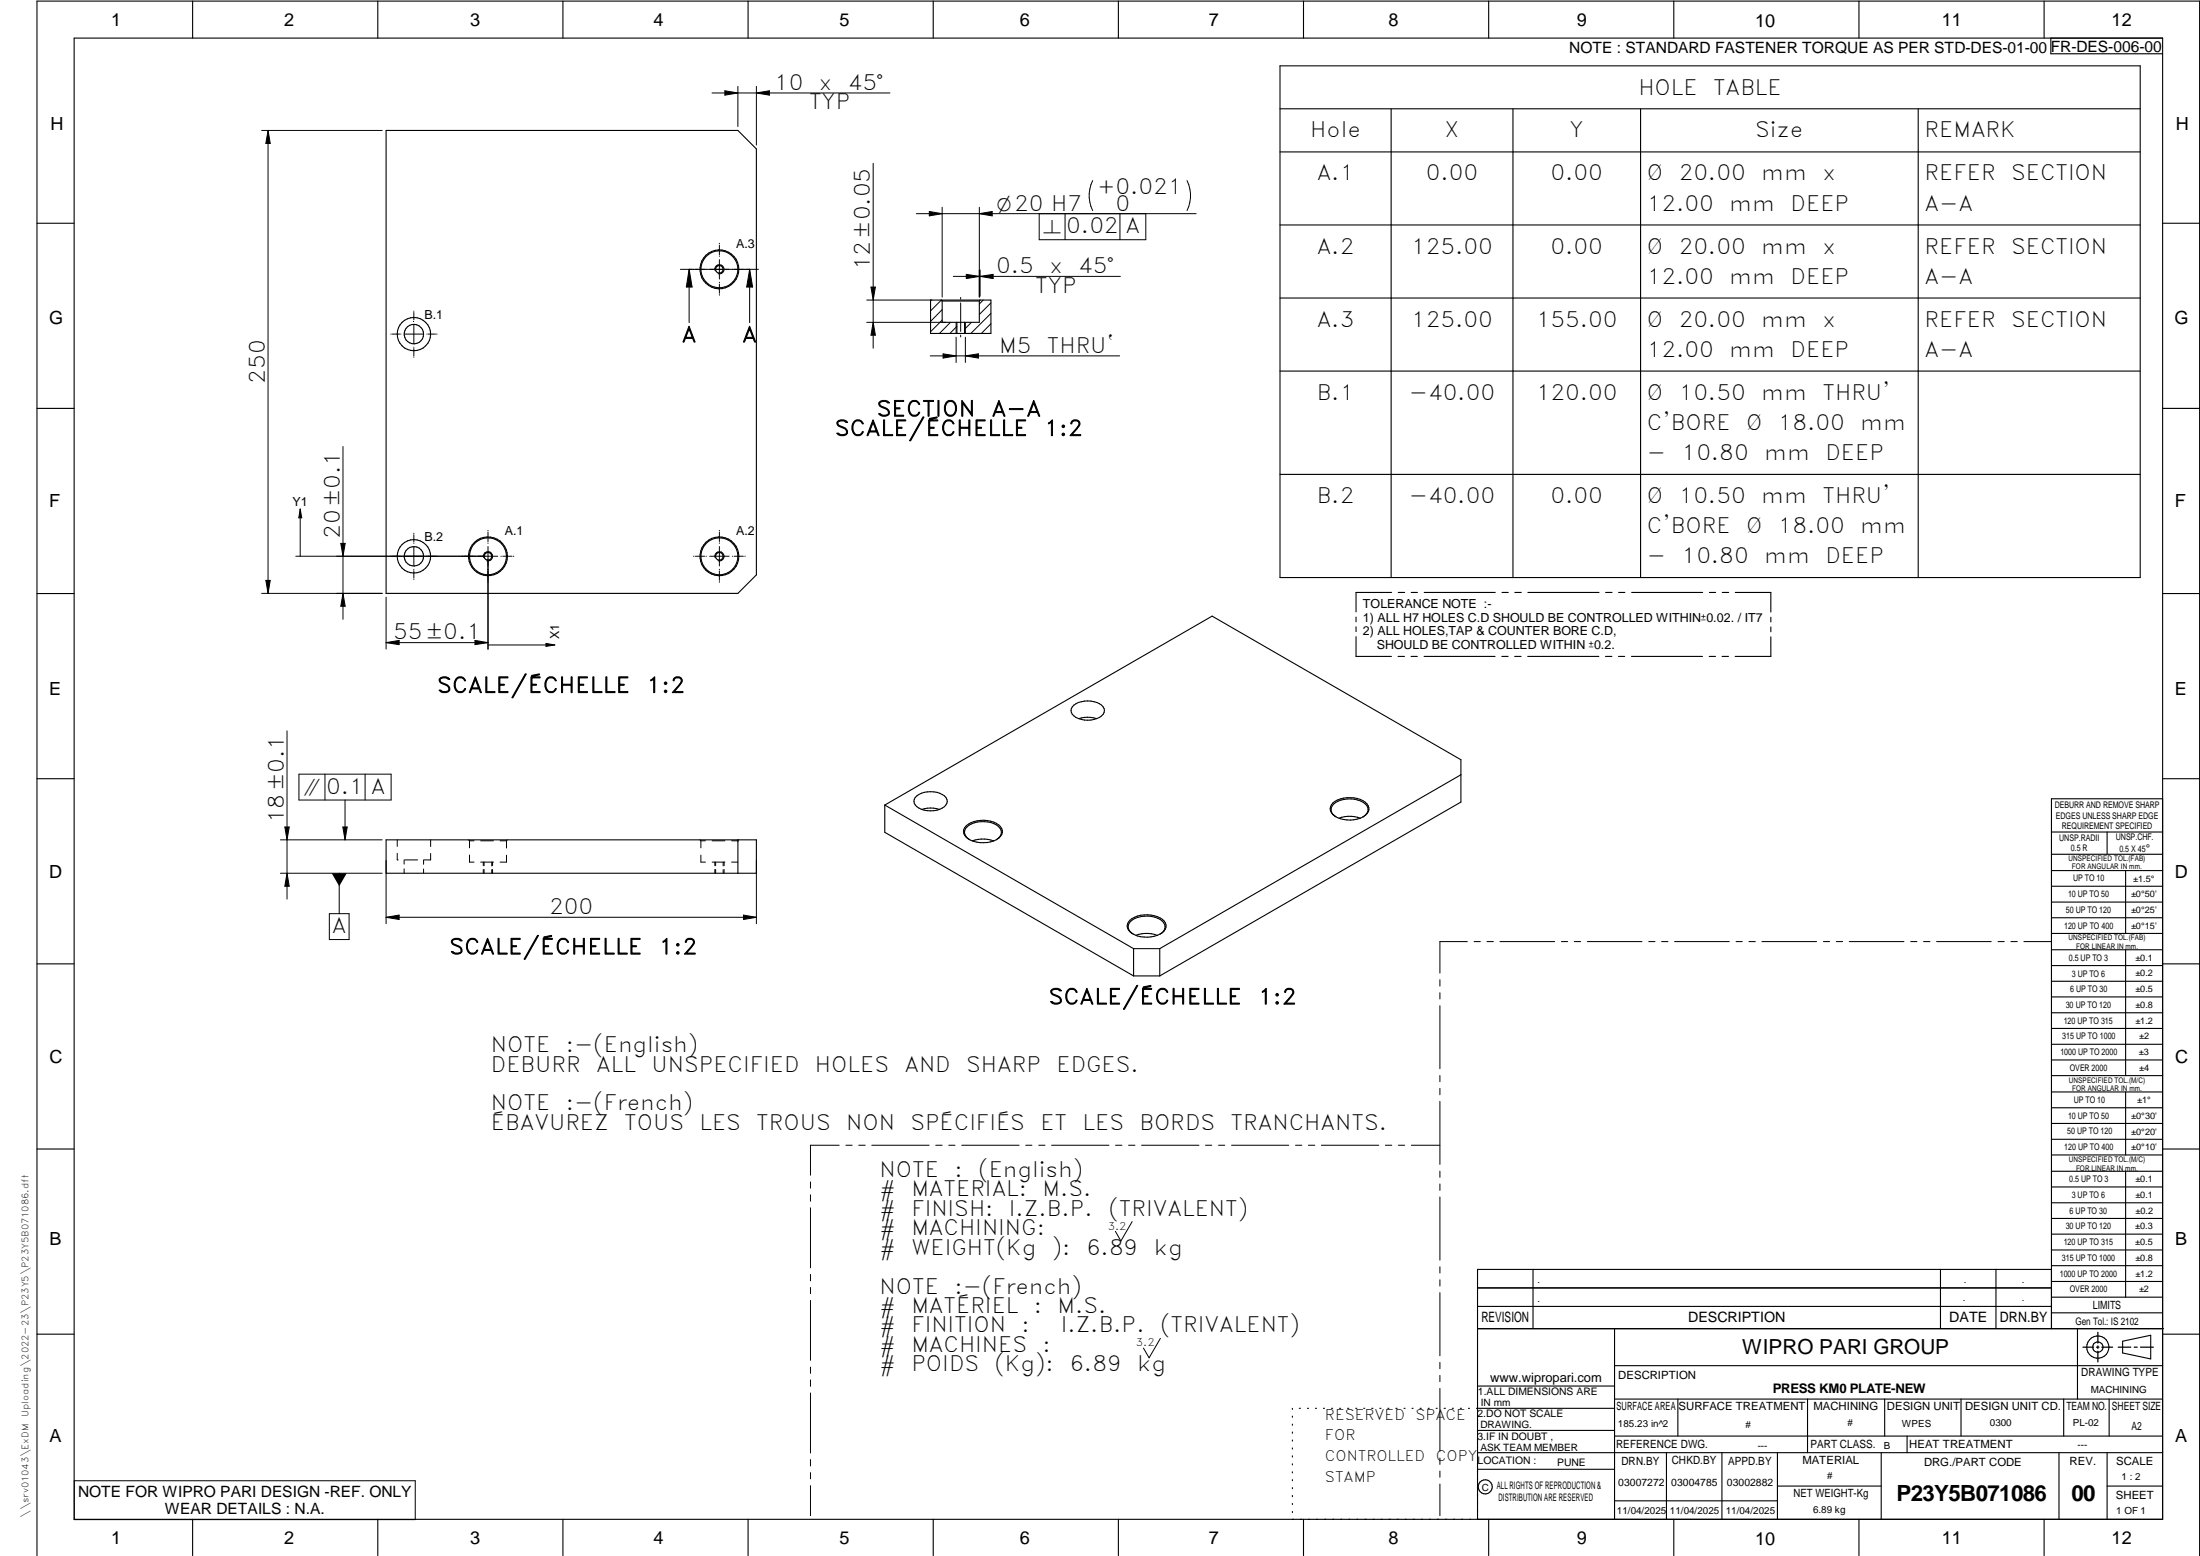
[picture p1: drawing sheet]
<svg xmlns="http://www.w3.org/2000/svg" width="594mm" height="420mm" viewBox="0 0 594 420" stroke-linecap="round" stroke-linejoin="round" font-family="sans-serif">
<g fill="none" stroke="#000" stroke-width=".3">
<path d="M20 10.3h564v400h-564zM52 .3v10M102 .3v10M152 .3v10M202 .3v10M252 .3v10M302 .3v10M345.6 17.8h232.3v138.2h-232.3zM352 .3v10M402 .3v10M452 .3v10M502 .3v10"/>
<path d="M552 .3v10M553.8 10.3v4.2h30.2M104.3 35.2h95l5 5v115l-5 5h-95zM345.6 29.4h232.3M375.7 29.4v126.6M408.6 29.4v126.6M443 29.4v126.6M518 29.4v126.6M345.6 41h232.3M10 60.3h10M345.6 60.7h232.3M584 60.3h10"/>
<path d="M251.3 81h16.3v9h-16.3zM254.2 81l.2 .3M254.4 81.3h10M258.4 87v3M260.5 87v3M264.4 81.3v5.7h-10v-5.7M264.7 81l-.3 .3M345.6 80.5h232.3M10 110.3h10M345.6 100.2h232.3M584 110.3h10M345.6 128.1h232.3"/>
<path d="M375.8 160h-9.6v5.2M377.6 160h1.7M381.1 160h1.7M384.6 160h19.2M405.6 160h1.7M409.1 160h1.7M412.6 160h19.2M433.6 160h1.7M437.1 160h1.7M440.6 160h19.2M461.6 160h1.7M465.1 160h1.7"/>
<path d="M468.6 160h9.6v5.3M10 160.3h10M366.2 166.6v1.3M366.2 169.2v1.4M366.2 171.9v5.3h9.5M377.5 177.2h1.8M381 177.2h1.7M384.5 177.2h19.2M405.5 177.2h1.7M409 177.2h1.8M412.5 177.2h19.3M433.5 177.2h1.8"/>
<path d="M437 177.2h1.7M440.6 177.2h19.1M461.6 177.2h1.6M465 177.2h1.8M478.2 172v5.2h-9.7M478.2 166.7v1.2M478.2 169.3v1.3M584 160.3h10M290 190.4a6.4 6.4 0 0 1 7.9 .5 1.91 1.91 0 0 1-1 2.8 6.4 6.4 0 0 1-7.3-.8 1.72 1.72 0 0 1 .4-2.5zM296.1 194.1l-2.4-.4-2.4 .4M10 210.3h10M238.9 217.4l88.4-51 67.2 38.7v11.5l-81.3 46.9"/>
<path d="M238.9 217.4v7.3l67.2 38.8M238.9 217.4l67.2 38.8M247.1 215.3a6.3 6.3 0 0 1 8.3 0 1.89 1.89 0 0 1-.9 2.9 6.3 6.3 0 0 1-7.4-.9 1.63 1.63 0 0 1 0-2zM253.7 218.6l-2.4-.4-2.4 .4M394.5 209.2l-81.3 47M584 215.7h-30v143.1M584 210.3h10M104.3 226.8h100v9h-100zM199.3 226.8v9M260.9 223a7.4 7.4 0 0 1 9.3 .2 2.18 2.18 0 0 1-1.1 3.5 7.9 7.9 0 0 1-8.2-.6 1.99 1.99 0 0 1 0-3.1zM261.8 226.7a2.12 2.12 0 0 1-1.4-1.9 2.12 2.12 0 0 1 1.3-2 7.5 7.5 0 0 1 8 .4 2.04 2.04 0 0 1-.6 3.5M268.3 227.1l-2.4-.5-1.7 .1-1.7 .4"/>
<path d="M360.2 220.2a2.02 2.02 0 0 1 .5-3.5 7.1 7.1 0 0 1 8.4 .9 2.07 2.07 0 0 1-1.1 3M360.5 220.4a8.2 8.2 0 0 0 6.8 .5M367.3 220.9l-2.4-.5-1.8 .1-1.5 .4M368 220.6l-.7 .3M368 220.6a2.3 2.3 0 0 0 1.7-2.2 2.3 2.3 0 0 0-1.7-2.2 7.9 7.9 0 0 0-8.1 .6 2.22 2.22 0 0 0 .9 3.8M554 224.7h30M554 230.7h30M554 235.1h30M554 239.3h30M569 224.7v6M574 235.1v17M305.1 248.5a7.5 7.5 0 0 1 9.3 .2 2.18 2.18 0 0 1-1.1 3.5 7.9 7.9 0 0 1-8.2-.6 1.95 1.95 0 0 1 0-3.1z"/>
<path d="M306 252.2a2.09 2.09 0 0 1-1.4-1.9 2.09 2.09 0 0 1 1.3-2 7.4 7.4 0 0 1 8 .4 2.04 2.04 0 0 1-.6 3.5M306.1 256.2h7.1M306.1 256.2v7.3M312.5 252.6l-1.6-.5h-1.7l-2.5 .5M313.2 256.2v7.3M554 243.6h30M554 247.8h30M554 252.1h30M554 256.5h30M574 256.5v33.9M10 260.3h10M306.1 263.5h7.1"/>
<path d="M554 260.7h30M554 265h30M554 269.2h30M554 273.5h30M554 277.7h30M584 260.3h10M554 282h30M554 286.2h30M554 290.4h30M554 294.9h30M554 299.1h30M574 294.9v17"/>
<path d="M10 310.3h10M554 303.4h30M554 307.6h30M554 311.9h30M554 316.3h30M574 316.3v34M584 310.3h10M554 320.5h30M554 324.8h30M554 329h30M554 333.2h30M554 337.5h30"/>
<path d="M399 358.8h185.2M399 352.8h155M399 347.8h155M414 342.8v16M436 358.8v51.5M524 342.8v16M539 342.8v16M554 341.8h30M554 346h30M554 350.3h30M554 354.5h30M554 342.8h-155v67.5"/>
<path d="M561 358.8v19M10 360.3h10M399 374.3h37M436 377.8h148M453.1 377.8v10M488.1 377.8v14.5M508.9 377.8v10M529.5 377.8v10M557.3 377.8v10M569.5 377.8v10M573.2 362.2l7.6-1.6v6.3l-7.6-1.6zM584 368.8h-148"/>
<path d="M584 360.3h10M349 380.3v.3M349 382.4v.3M349 384.6v.3M349 386.7v.3M349 388.8v.3M349 391v.3M349 393.1v.3M349 395.3v.3M349 397.4v.3M349 399.5v.3M350.9 380.3h.2"/>
<path d="M353.1 380.3h.2M355.2 380.3h.3M357.4 380.3h.3M359.6 380.3h.3M361.7 380.3h.3M363.9 380.3h.3M366.1 380.3h.3M368.3 380.3h.2M370.4 380.3h.3M372.6 380.3h.3M374.8 380.3h.3M376.9 380.3h.4"/>
<path d="M379.1 380.3h.3M381.3 380.3h.3M383.4 380.3h.4M385.6 380.3h.3M387.8 380.3h.3M390 380.3h.3M392.2 380.3h.3M394.3 380.3h.3M396.5 380.3h.3M398.7 380.3h37.3M399 396.7h37M399 392.3h185"/>
<path d="M399 386.2h37M436 387.8h148M450 392.3v18M465 392.3v18M480 392.3v18M508 392.3v18M515 387.8v4.5M556 392.3v18M569 392.3v18M52 410.3v9.7M102 410.3v9.7M152 410.3v9.7"/>
<path d="M202 410.3v9.7M252 410.3v9.7M302 410.3v9.7M349 401.7v.3M349 403.8v.4M349 406v.3M349 408.1v.3M352 410.3v9.7M402 410.3v9.7M436 405.3h44M452 410.3v9.7M480 401.3h28"/>
<path d="M502 410.3v9.7M552 410.3v9.7M569 401.3h15M10 420v-419.7h584v419.7"/>
<circle cx="194.3" cy="72.7" r="1.03"/>
<circle cx="194.3" cy="72.7" r="5.3"/>
<circle cx="194.3" cy="72.7" r="5"/>
<circle cx="111.8" cy="90.2" r="2.61"/>
<circle cx="111.8" cy="90.2" r="4.5"/>
<circle cx="111.8" cy="150.2" r="2.62"/>
<circle cx="111.8" cy="150.2" r="4.5"/>
<circle cx="131.8" cy="150.2" r="1.03"/>
<circle cx="131.8" cy="150.2" r="5"/>
<circle cx="131.8" cy="150.2" r="5.3"/>
<circle cx="194.2" cy="150.2" r="1.03"/>
<circle cx="194.3" cy="150.2" r="5"/>
<circle cx="194.3" cy="150.2" r="5.2"/>
<circle cx="566.5" cy="363.7" r="1.39"/>
<circle cx="566.5" cy="363.8" r="3"/>
<circle cx="401.1" cy="401.5" r="1.9"/>
</g>
<g fill="none" stroke="#000" stroke-width=".27">
<path d="M70.6 35.2h32.6M72.4 35.2v125M72.4 35.2l.6 3.5h-1.2zM192.3 25.1h48M195.7 24.5l3.6 .6-3.6 .6zM199.3 23.3v10.9M204.3 23.3v15.9M204.3 25.1l3.5-.6v1.2zM235.8 44.1v49.9M247.4 57.7h75.6M250.9 57.1l3.5 .6-3.5 .6zM254.4 56v24.2"/>
<path d="M264.4 57.7l3.5-.6v1.2zM264.4 56v24.2M280.6 57.7v7h28.8v-7M287.6 57.7v7M295.1 48.8a9.1 9.1 0 0 0 0 8.1M302.4 57.7v7M320.5 48.8a9.1 9.1 0 0 1 0 8.1M183.7 72.7h21.1M186.1 72.7v14.4M186.1 72.7l.8 4.8h-1.6zM193.1 73a1.24 1.24 0 0 1 1.1-1.5 1.24 1.24 0 0 1 1.3 1.4 1.24 1.24 0 0 1-1.6 1M194.3 65.7v.2"/>
<path d="M194.3 66.3v2.4M194.3 69.1v.1M194.3 70.1v5.3M194.3 76.2v.1M194.3 76.7v2.5M194.3 79.5v.2M202.4 72.7l.8 4.8h-1.6zM202.4 72.7v14.4M235.2 77.5h1.2l-.6 3.5zM257.4 74.6h45.1M260.9 74.1l3.5 .5-3.5 .6zM264.7 72.9v7.1"/>
<path d="M264.7 74.6l3.5-.5v1.1zM105.5 90.2h.2M106 90.2h1.9M108.2 90.2h.1M109.1 90.2h5.3M111.8 87.6v5.2M111.8 84v.1M111.8 84.4v2M111.8 93.7v.1M111.8 94.1v2M111.8 96.4v.1M115.3 90.2h.1"/>
<path d="M115.6 90.2h2M117.9 90.2h.1M234.1 87h21.2M234.1 81h17.6M235.8 87l.6 3.5h-1.2zM251.2 96.1h51.1M251.4 81l-.1 .1M254.2 81l-2.9 2.9M254.4 86.4l-3.1 3.2M254.4 83.6l-3.1 3.2M254.7 95.5l3.5 .6-3.5 .6zM256.7 87l-3 3"/>
<path d="M258.2 87v3M258.2 91.1v6.8M258.4 88.1l-1.9 1.9M259.4 80.3v.5M259.4 81.8v7.7M259.4 90.5v.5M260.7 87v3M260.7 91.1v6.8M260.7 96.1l3.5-.6v1.2zM262.3 87l-1.8 1.9M265.5 81l-1.1 1.1M267.6 87.4l-2.6 2.6"/>
<path d="M267.6 81.8l-3.2 3.1M267.6 84.6l-5.4 5.4M81.1 137.5l.4 2.3h-.8zM81.1 137.5v12.7M92.6 120.6v46.6M71.8 156.7h1.2l-.6 3.5zM79.9 150.2h54.5M92 146.7h1.2l-.6 3.5zM111.8 144v.1M111.8 144.4v1.9M111.8 146.6v.1M111.8 147.6v5.2"/>
<path d="M111.8 153.7v.1M111.8 154.1v1.9M111.8 156.3v.2M130.5 150.5a1.25 1.25 0 0 1 1.2-1.5 1.25 1.25 0 0 1 1.3 1.3 1.25 1.25 0 0 1-1.6 1.1M131.8 143.2v.2M131.8 143.7v2.5M131.8 146.6v.1M131.8 147.6v27.7M135.2 150.2h.2M135.8 150.2h2.5M138.6 150.2h.2M187.3 150.2h.1"/>
<path d="M187.8 150.2h2.5M190.7 150.2h.1M191.6 150.2h5.3M193.1 150.5a1.24 1.24 0 0 1 1.1-1.5 1.24 1.24 0 0 1 1.3 1.4 1.24 1.24 0 0 1-1.6 1M194.3 143.2v.2M194.3 143.7v2.5M194.3 146.6v.1M194.3 147.6v5.2M194.3 153.7v.1M194.3 154.2v2.5M194.3 157.1v.1M197.8 150.2h.1"/>
<path d="M198.2 150.2h2.5M201.1 150.2h.1M70.6 160.2h32.6M92.6 160.2l.6 3.5h-1.2zM104.3 161.2v14.1M104.3 173.5h27.5M104.3 173.5l3.5-.6v1.2zM128.3 172.9l3.5 .6-3.5 .6zM131.8 174.2h18M147.4 173.7l2.4 .5-2.4 .3zM77.5 197.4v45.4M80.7 209h24.9v7h-24.9z"/>
<path d="M87.8 209v7M93.2 216v10.8M98.6 209v7M75.7 235.8h27.5M75.7 226.8h27.5M76.9 223.3h1.2l-.6 3.5zM77.5 235.8l.6 3.5h-1.2zM91.6 235.8v10.9M92.6 223.3h1.2l-.6 3.5zM104.3 232.4v17M107.3 230.4v1.8h.2M107.3 226.8v1.8"/>
<path d="M109.1 232.2v1.1M109.1 234.6v1.2M109.3 232.2h3.5M114.4 232.2v1.2M114.4 234.7v1.1M116.3 230.5v1.7h-1.8M116.3 226.8v1.8M126.5 226.8l.1 .1M126.7 226.9l.1 .1M126.8 227h1.2M126.8 230.9v1.9h1.2M126.8 227v1.9"/>
<path d="M129.8 232.8h3.5M129.8 227h3.5M130.5 232.8v1M130.5 234.8v1M130.7 232.8v1M130.7 234.8v1M132.8 232.8v1M132.8 234.8v1M133 232.8v1M133 234.8v1M135 227h1.8M136.8 227h.1"/>
<path d="M136.8 230.9v1.9h-1.8M136.8 227v2M137 226.8l-.1 .1M189 226.8l.1 .1M189.2 226.9l.1 .1M189.3 227h1.2M189.3 230.9v1.9h1.2M189.3 227v1.9M192.3 232.8h3.4M192.3 227h3.4M193 232.8v1M193 234.8v1"/>
<path d="M193.2 232.8v1M193.2 234.8v1M195.3 232.8v1M195.3 234.8v1M195.5 232.8v1M195.5 234.8v1M197.6 232.8h1.7M197.6 227h1.7M199.3 227h.1M199.5 226.8l-.1 .1M204.3 232.4v17M88.9 246.7h5.4v7h-5.4z"/>
<path d="M104.3 247.7h100M104.3 247.7l3.5-.6v1.2zM200.8 247.1l3.5 .6-3.5 .6zM396.2 254.3h-7.4v8.5M398.1 254.3h1.6M401.5 254.3h1.8M405 254.3h14.8M421.6 254.3h1.7M425.1 254.3h1.7M428.6 254.3h14.8M445.2 254.3h1.7M448.7 254.3h1.7"/>
<path d="M452.2 254.3h14.8M468.8 254.3h1.7M472.3 254.3h1.7M475.8 254.3h14.8M492.4 254.3h1.7M495.8 254.3h1.8M499.4 254.3h14.7M516 254.3h1.6M519.4 254.3h1.8M522.9 254.3h14.8M539.5 254.3h1.7M543 254.3h1.7"/>
<path d="M546.5 254.3h7.4M388.8 264.5v1.8M388.8 268.1v1.6M388.8 271.6v17M388.8 290.4v1.7M388.8 293.9v1.7M388.8 297.4v17M218.9 319.2v1.6M226.6 309.2h-7.7v8.1M228.4 309.2h1.7M231.9 309.2h1.7M235.4 309.2h15.5"/>
<path d="M252.7 309.2h1.7M256.2 309.2h1.7M259.7 309.2h15.5M277 309.2h1.7M280.5 309.2h1.7M284 309.2h15.5M301.2 309.2h1.8M304.8 309.2h1.7M308.3 309.2h15.5M325.5 309.2h1.7M329.1 309.2h1.6M332.6 309.2h15.4"/>
<path d="M349.8 309.2h1.7M353.3 309.2h1.7M356.8 309.2h15.5M374.1 309.2h1.7M377.6 309.2h1.7M381.1 309.2h7.7M388.8 316.2v1.7M388.8 319.7v1.7M218.9 322.6v1.8M218.9 326.1v16.2M305.7 329.9l-3 5.2-1.5-2.6M388.8 323.2v17.1"/>
<path d="M218.9 344.1v1.8M218.9 347.6v1.7M218.9 351.2v16.1M388.8 342.1v1.6M388.8 345.6v1.7M388.8 349v17.1M218.9 369.1v1.7M218.9 372.6v1.8M218.9 376.1v16.2M313.3 361.4l-3 5.2-1.5-2.6M388.8 367.9v1.7M388.8 371.4v1.7"/>
<path d="M388.8 374.9v17M20.1 399.8h92v10.5h-92zM218.9 394.1v1.8M218.9 397.6v1.7M388.8 393.7v1.7M388.8 397.2v1.7M218.9 401.2v8.1M388.8 400.7v8.6"/>
</g>
<path d="M566.5 359.7v3M562.5 363.8h2.9M566.1 363.8h.7M566.5 363.4v.7M566.5 364.9v2.8M567.6 363.8h2.9M572 363.8h3.4M576.3 363.8h.8M578 363.8h3.5" fill="none" stroke="#000" stroke-width=".34"/>
<g fill="#000">
<path d="M72.4 35.2l.6 3.5h-1.2zM195.7 24.5l3.6 .6-3.6 .6zM204.3 25.1l3.5-.6v1.2zM250.9 57.1l3.5 .6-3.5 .6zM264.4 57.7l3.5-.6v1.2zM186.1 72.7l.8 4.8h-1.6zM202.4 72.7l.8 4.8h-1.6zM235.2 77.5h1.2l-.6 3.5zM260.9 74.1l3.5 .5-3.5 .6zM264.7 74.6l3.5-.5v1.1zM235.8 87l.6 3.5h-1.2zM254.7 95.5l3.5 .6-3.5 .6z"/>
<path d="M260.7 96.1l3.5-.6v1.2zM81.1 137.5l.4 2.3h-.8zM71.8 156.7h1.2l-.6 3.5zM92 146.7h1.2l-.6 3.5zM92.6 160.2l.6 3.5h-1.2zM104.3 173.5l3.5-.6v1.2zM128.3 172.9l3.5 .6-3.5 .6zM147.4 173.7l2.4 .5-2.4 .3zM77.5 235.8l.6 3.5h-1.2zM76.9 223.3h1.2l-.6 3.5zM92.6 223.3h1.2l-.6 3.5zM89.6 235.8h4l-2 3.5z"/>
<path d="M104.3 247.7l3.5-.6v1.2zM200.8 247.1l3.5 .6-3.5 .6z"/>
</g>
<g font-size="6">
<text x="512.1" y="405.2">P23Y5B071086</text>
<text x="559.4" y="405.2">00</text>
</g>
<g font-size="5.7">
<text x="209.1" y="24.2">10</text>
<text x="218.5" y="29.5">TYP</text>
<text x="221.1" y="24.2">x</text>
<text x="228.9" y="24.2">45°</text>
<text x="442.4" y="25.5">HOLE</text>
<text x="462.6" y="25.5">TABLE</text>
<text x="353.8" y="37.1">Hole</text>
<text x="390.1" y="37.1">X</text>
<text x="423.8" y="37.1">Y</text>
<text x="474" y="37.1">Size</text>
<text x="519.7" y="37.1">REMARK</text>
<text x="296.3" y="52.3">+0.021</text>
<text x="355.6" y="48.7">A.1</text>
<text x="385" y="48.7">0.00</text>
<text x="418.7" y="48.7">0.00</text>
<text x="444.7" y="48.7">Ø</text>
<text x="453.3" y="48.7">20.00</text>
<text x="475.6" y="48.7">mm</text>
<text x="492.1" y="48.7">x</text>
<text x="519.7" y="48.7">REFER</text>
<text x="543.1" y="48.7">SECTION</text>
<text x="301.2" y="56.9">0</text>
<text x="444.7" y="56.9">12.00</text>
<text x="467" y="56.9">mm</text>
<text x="483.5" y="56.9">DEEP</text>
<text x="519.7" y="56.9">A-A</text>
<text x="287.9" y="62.9">0.02 A</text>
<text x="355.6" y="68.5">A.2</text>
<text x="381.1" y="68.5">125.00</text>
<text x="418.7" y="68.5">0.00</text>
<text x="444.7" y="68.5">Ø</text>
<text x="453.3" y="68.5">20.00</text>
<text x="475.6" y="68.5">mm</text>
<text x="492.2" y="68.5">x</text>
<text x="519.7" y="68.5">REFER</text>
<text x="543.1" y="68.5">SECTION</text>
<text x="234.9" y="73" transform="rotate(-90 234.9 73)">12±0.05</text>
<text x="269" y="73.8">0.5</text>
<text x="283.4" y="73.8">x</text>
<text x="291.2" y="73.8">45°</text>
<text x="444.7" y="76.6">12.00</text>
<text x="467" y="76.6">mm</text>
<text x="483.5" y="76.6">DEEP</text>
<text x="519.7" y="76.6">A-A</text>
<text x="279.6" y="79">TYP</text>
<text x="355.6" y="88.2">A.3</text>
<text x="381.1" y="88.2">125.00</text>
<text x="414.8" y="88.2">155.00</text>
<text x="444.7" y="88.2">Ø</text>
<text x="453.3" y="88.2">20.00</text>
<text x="475.6" y="88.2">mm</text>
<text x="492.2" y="88.2">x</text>
<text x="519.7" y="88.2">REFER</text>
<text x="543.1" y="88.2">SECTION</text>
<text x="184.1" y="92.4">A</text>
<text x="200.4" y="92.4">A</text>
<text x="269.8" y="95.2">M5</text>
<text x="282.7" y="95.2">THRU`</text>
<text x="444.7" y="96.4">12.00</text>
<text x="467" y="96.4">mm</text>
<text x="483.5" y="96.4">DEEP</text>
<text x="519.7" y="96.4">A-A</text>
<text x="71.5" y="103.6" transform="rotate(-90 71.5 103.6)">250</text>
<text x="355.6" y="107.9">B.1</text>
<text x="380.4" y="107.9">-40.00</text>
<text x="414.8" y="107.9">120.00</text>
<text x="444.7" y="107.9">Ø</text>
<text x="453.3" y="107.9">10.50</text>
<text x="475.6" y="107.9">mm</text>
<text x="492.1" y="107.9">THRU'</text>
<text x="236.7" y="112.4">SECTION</text>
<text x="267.7" y="112.4">A-A</text>
<text x="225.4" y="117.6">SCALE/ÉCHELLE</text>
<text x="282" y="117.6">1:2</text>
<text x="444.7" y="116.1">C'BORE</text>
<text x="471.5" y="116.1">Ø</text>
<text x="480.1" y="116.1">18.00</text>
<text x="502.3" y="116.1">mm</text>
<text x="444.7" y="124.2">-</text>
<text x="454.1" y="124.2">10.80</text>
<text x="476.4" y="124.2">mm</text>
<text x="493" y="124.2">DEEP</text>
<text x="355.6" y="135.8">B.2</text>
<text x="380.4" y="135.8">-40.00</text>
<text x="418.7" y="135.8">0.00</text>
<text x="444.7" y="135.8">Ø</text>
<text x="453.3" y="135.8">10.50</text>
<text x="475.6" y="135.8">mm</text>
<text x="492.1" y="135.8">THRU'</text>
<text x="444.7" y="143.9">C'BORE</text>
<text x="471.5" y="143.9">Ø</text>
<text x="480.1" y="143.9">18.00</text>
<text x="502.3" y="143.9">mm</text>
<text x="91.7" y="145.5" transform="rotate(-90 91.7 145.5)">20±0.1</text>
<text x="444.7" y="152.1">-</text>
<text x="454.1" y="152.1">10.80</text>
<text x="476.4" y="152.1">mm</text>
<text x="493" y="152.1">DEEP</text>
<text x="106.2" y="172.6">55±0.1</text>
<text x="118" y="187">SCALE/ÉCHELLE</text>
<text x="174.6" y="187">1:2</text>
<text x="88.1" y="214.3">0.1 A</text>
<text x="76.6" y="222.3" transform="rotate(-90 76.6 222.3)">18±0.1</text>
<text x="89.6" y="252">A</text>
<text x="148.3" y="246.8">200</text>
<text x="121.3" y="257.6">SCALE/ÉCHELLE</text>
<text x="177.9" y="257.6">1:2</text>
<text x="283.2" y="271.1">SCALE/ÉCHELLE</text>
<text x="339.7" y="271.1">1:2</text>
<text x="132.6" y="284.1">NOTE</text>
<text x="152.8" y="284.1">:-(English)</text>
<text x="132.6" y="289.3">DEBURR</text>
<text x="161" y="289.3">ALL</text>
<text x="175.9" y="289.3">UNSPECIFIED</text>
<text x="220.1" y="289.3">HOLES</text>
<text x="244.2" y="289.3">AND</text>
<text x="260.9" y="289.3">SHARP</text>
<text x="285.3" y="289.3">EDGES.</text>
<text x="132.6" y="299.8">NOTE</text>
<text x="152.8" y="299.8">:-(French)</text>
<text x="132.6" y="305.1">ÉBAVUREZ</text>
<text x="168.6" y="305.1">TOUS</text>
<text x="188.9" y="305.1">LES</text>
<text x="204.2" y="305.1">TROUS</text>
<text x="228.5" y="305.1">NON</text>
<text x="245.9" y="305.1">SPÉCIFIÉS</text>
<text x="280.9" y="305.1">ET</text>
<text x="292.3" y="305.1">LES</text>
<text x="307.7" y="305.1">BORDS</text>
<text x="332.3" y="305.1">TRANCHANTS.</text>
<text x="237.5" y="317.8">NOTE</text>
<text x="257.7" y="317.8">:</text>
<text x="264.1" y="317.8">(English)</text>
<text x="237.5" y="323">#</text>
<text x="246.1" y="323">MATERIAL:</text>
<text x="281.5" y="323">M.S.</text>
<text x="237.5" y="328.3">#</text>
<text x="246.1" y="328.3">FINISH:</text>
<text x="272.4" y="328.3">I.Z.B.P.</text>
<text x="299.3" y="328.3">(TRIVALENT)</text>
<text x="237.5" y="333.5">#</text>
<text x="246.1" y="333.5">MACHINING:</text>
<text x="237.5" y="338.8">#</text>
<text x="246.1" y="338.8">WEIGHT(Kg</text>
<text x="284" y="338.8">):</text>
<text x="293.3" y="338.8">6.89</text>
<text x="311.6" y="338.8">kg</text>
<text x="237.5" y="349.3">NOTE</text>
<text x="257.7" y="349.3">:-(French)</text>
<text x="237.5" y="354.5">#</text>
<text x="237.5" y="359.8">#</text>
<text x="246.1" y="359.8">FINITION</text>
<text x="246.1" y="354.5">MATÉRIEL</text>
<text x="275.8" y="359.8">:</text>
<text x="279.2" y="354.5">:</text>
<text x="285.6" y="354.5">M.S.</text>
<text x="286.4" y="359.8">I.Z.B.P.</text>
<text x="313.3" y="359.8">(TRIVALENT)</text>
<text x="237.5" y="365">#</text>
<text x="246.1" y="365">MACHINES</text>
<text x="281.5" y="365">:</text>
<text x="237.5" y="370.3">#</text>
<text x="246.1" y="370.3">POIDS</text>
<text x="268.5" y="370.3">(Kg):</text>
<text x="288.8" y="370.3">6.89</text>
<text x="307.1" y="370.3">kg</text>
</g>
<text font-size="5.6" x="470.5" y="365.5">WIPRO PARI GROUP</text>
<g font-size="5.4">
<text x="269.2" y="56.9">O20 H7</text>
<text x="281.7" y="62.9">n</text>
<text x="82" y="214.3">i</text>
</g>
<g font-size="4.9">
<text x="30" y="6.9">1</text>
<text x="76.7" y="6.9">2</text>
<text x="127" y="6.9">3</text>
<text x="176.5" y="6.9">4</text>
<text x="226.7" y="6.9">5</text>
<text x="275.4" y="6.9">6</text>
<text x="326.4" y="6.9">7</text>
<text x="375" y="6.9">8</text>
<text x="425.8" y="6.9">9</text>
<text x="473.9" y="7.3">10</text>
<text x="524.3" y="6.9">11</text>
<text x="570.2" y="6.9">12</text>
<text x="13.6" y="35.1">H</text>
<text x="587.6" y="35.1">H</text>
<text x="13.2" y="87.5">G</text>
<text x="587.2" y="87.5">G</text>
<text x="13.2" y="137">F</text>
<text x="587.2" y="137">F</text>
<text x="13.2" y="187.6">E</text>
<text x="587.2" y="187.6">E</text>
<text x="13.2" y="237">D</text>
<text x="587.2" y="237">D</text>
<text x="13.4" y="287.1">C</text>
<text x="587.4" y="287.1">C</text>
<text x="13.4" y="336.2">B</text>
<text x="587.4" y="336.2">B</text>
<text x="13.4" y="389.3">A</text>
<text x="587.4" y="389.3">A</text>
<text x="30" y="416.9">1</text>
<text x="76.7" y="416.9">2</text>
<text x="127" y="416.9">3</text>
<text x="176.5" y="416.9">4</text>
<text x="226.7" y="416.9">5</text>
<text x="275.4" y="416.9">6</text>
<text x="326.4" y="416.9">7</text>
<text x="375" y="416.9">8</text>
<text x="425.8" y="416.9">9</text>
<text x="473.9" y="417.3">10</text>
<text x="524.3" y="416.9">11</text>
<text x="570.2" y="416.9">12</text>
</g>
<g font-size="4.2">
<text x="423.7" y="14.3">NOTE : STANDARD FASTENER TORQUE AS PER STD-DES-01-00</text>
<text x="553.8" y="14">FR-DES-006-00</text>
<text x="21.1" y="404.3">NOTE FOR WIPRO PARI DESIGN -REF. ONLY</text>
<text x="44.5" y="408.8">WEAR DETAILS : N.A.</text>
</g>
<g font-size="3.9">
<text x="400" y="357.1">REVISION</text>
<text x="455.9" y="357.1">DESCRIPTION</text>
<text x="526.4" y="357.1">DATE</text>
<text x="540" y="357.1">DRN.BY</text>
<text x="357.8" y="383.3">RESERVED</text>
<text x="382.3" y="383.3">SPACE</text>
<text x="357.8" y="388.9">FOR</text>
<text x="357.8" y="394.5">CONTROLLED</text>
<text x="387.8" y="394.5">COPY</text>
<text x="357.8" y="400">STAMP</text>
</g>
<text font-size="3.6" x="478.7" y="376.1">PRESS KM0 PLATE-NEW</text>
<text font-size="3.5" x="402.4" y="373.3">www.wipropari.com</text>
<g font-size="3.4">
<text x="198.8" y="66.8">A.3</text>
<text x="114.6" y="86">B.1</text>
<text x="79" y="136.6">Y1</text>
<text x="114.6" y="146">B.2</text>
<text x="136.3" y="144.4">A.1</text>
<text x="198.8" y="144.4">A.2</text>
<text x="368" y="164.3">TOLERANCE NOTE :-</text>
<text x="368" y="167.9">1) ALL H7 HOLES C.D SHOULD BE CONTROLLED WITHINu0.02. / IT7</text>
<text x="151" y="172.5" transform="rotate(-90 151 172.5)">X1</text>
<text x="368" y="171.5">2) ALL HOLES,TAP &amp; COUNTER BORE C.D,</text>
<text x="371.8" y="175.1">SHOULD BE CONTROLLED WITHIN u0.2.</text>
</g>
<g font-size="3.1">
<text x="565.1" y="353.5">LIMITS</text>
<text x="562" y="371.7">DRAWING TYPE</text>
<text x="437" y="372.3">DESCRIPTION</text>
<text x="436.5" y="380.8">SURFACE AREA</text>
<text x="453.3" y="380.8">SURFACE TREATMENT</text>
<text x="489.7" y="380.8">MACHINING</text>
<text x="509.5" y="380.8">DESIGN UNIT</text>
<text x="530.6" y="380.8">DESIGN UNIT CD.</text>
<text x="558" y="380.6">TEAM NO.</text>
<text x="570.3" y="380.7">SHEET SIZE</text>
<text x="575.6" y="386.1">A2</text>
<text x="436.4" y="391.1">REFERENCE DWG.</text>
<text x="437.8" y="395.5">DRN.BY</text>
<text x="451.4" y="395.4">CHKD.BY</text>
<text x="466.6" y="395.5">APPD.BY</text>
<text x="486.7" y="395.4">MATERIAL</text>
<text x="488.9" y="390.9">PART CLASS.</text>
<text x="515.6" y="390.9">HEAT TREATMENT</text>
<text x="519.6" y="395.9">DRG./PART CODE</text>
<text x="558.9" y="395.5">REV.</text>
<text x="571.4" y="395.6">SCALE</text>
<text x="484.3" y="404.2">NET WEIGHT-Kg</text>
<text x="571.4" y="404.7">SHEET</text>
</g>
<text font-size="3" x="579.5" y="230.1">°</text>
<g font-size="2.8">
<text x="299.1" y="332.1">3.2</text>
<text x="560.4" y="357.7">Gen Tol.: IS 2102</text>
<text x="306.7" y="363.6">3.2</text>
<text x="399.1" y="376.6">1.ALL DIMENSIONS ARE</text>
<text x="399" y="382.7">2.DO NOT SCALE</text>
<text x="399" y="388.7">3.IF IN DOUBT ,</text>
<text x="399" y="395.4">LOCATION :</text>
<text x="420.5" y="396">PUNE</text>
<text x="404.2" y="402">ALL RIGHTS OF REPRODUCTION &amp;</text>
<text x="437" y="401.2">03007272</text>
<text x="451.3" y="401.2">03004785</text>
<text x="466.3" y="401.2">03002882</text>
<text x="404.7" y="405.4">DISTRIBUTION ARE RESERVED</text>
</g>
<g font-size="2.7">
<text x="564.6" y="376.2">MACHINING</text>
<text x="399.9" y="379.7">IN mm</text>
<text x="399.7" y="385.7">DRAWING.</text>
<text x="436.9" y="385.4">185.23 in^2</text>
<text x="471.4" y="385.5">#</text>
<text x="498.9" y="385">#</text>
<text x="513.6" y="385.3">WPES</text>
<text x="537.3" y="385.1">0300</text>
<text x="559.7" y="385.1">PL-02</text>
<text x="399.7" y="391.8">ASK TEAM MEMBER</text>
<text x="474.6" y="391.2">---</text>
<text x="508.7" y="391.2">B</text>
<text x="561" y="391.1">---</text>
<text x="493.4" y="399.5">#</text>
<text x="572.8" y="399.7">1 : 2</text>
<text x="400.1" y="402.5">C</text>
<text x="436.6" y="408.7">11/04/2025</text>
<text x="450.9" y="408.8">11/04/2025</text>
<text x="466" y="408.9">11/04/2025</text>
<text x="489.6" y="408.5">6.89 kg</text>
<text x="571.4" y="408.7">1 OF 1</text>
</g>
<g font-size="2.5">
<text x="554.9" y="218.3">DEBURR AND REMOVE SHARP</text>
<text x="555.2" y="221">EDGES UNLESS SHARP EDGE</text>
<text x="556.1" y="227.1">UNSP.RADII</text>
<text x="556.8" y="223.8">REQUIREMENT SPECIFIED</text>
<text x="571.4" y="226.9">UNSP.CHF.</text>
<text x="559.2" y="229.9">0.5 R</text>
<text x="572.3" y="230.1">0.5 X 45</text>
<text x="559.8" y="238">UP TO 10</text>
<text x="576.1" y="238.1">±1.5°</text>
<text x="558.5" y="242.2">10 UP TO 50</text>
<text x="575.5" y="242.3">±0°50'</text>
<text x="557.4" y="250.7">120 UP TO 400</text>
<text x="557.9" y="246.5">50 UP TO 120</text>
<text x="575.5" y="250.7">±0°15'</text>
<text x="575.5" y="246.5">±0°25'</text>
<text x="558.7" y="259.4">0.5 UP TO 3</text>
<text x="559.5" y="263.7">3 UP TO 6</text>
<text x="576.6" y="263.6">±0.2</text>
<text x="576.6" y="259.4">±0.1</text>
<text x="559" y="267.9">6 UP TO 30</text>
<text x="576.6" y="267.9">±0.5</text>
<text x="557.8" y="272.2">30 UP TO 120</text>
<text x="576.6" y="272.2">±0.8</text>
<text x="556.9" y="280.7">315 UP TO 1000</text>
<text x="557.3" y="276.4">120 UP TO 315</text>
<text x="576.6" y="276.4">±1.2</text>
<text x="577.7" y="280.7">±2</text>
<text x="556.4" y="284.9">1000 UP TO 2000</text>
<text x="577.6" y="284.9">±3</text>
<text x="558.9" y="289.2">OVER 2000</text>
<text x="577.7" y="289.3">±4</text>
<text x="560" y="297.9">UP TO 10</text>
<text x="577.1" y="297.9">±1°</text>
<text x="558.5" y="302.1">10 UP TO 50</text>
<text x="575.5" y="302.1">±0°30'</text>
<text x="557.4" y="310.6">120 UP TO 400</text>
<text x="558.2" y="306.3">50 UP TO 120</text>
<text x="575.5" y="310.6">±0°10'</text>
<text x="575.5" y="306.4">±0°20'</text>
<text x="558.8" y="319.2">0.5 UP TO 3</text>
<text x="559.4" y="323.4">3 UP TO 6</text>
<text x="576.6" y="319.2">±0.1</text>
<text x="576.6" y="323.5">±0.1</text>
<text x="558.9" y="327.7">6 UP TO 30</text>
<text x="576.7" y="327.7">±0.2</text>
<text x="557.8" y="332">30 UP TO 120</text>
<text x="576.6" y="332">±0.3</text>
<text x="556.8" y="340.5">315 UP TO 1000</text>
<text x="557.3" y="336.3">120 UP TO 315</text>
<text x="576.6" y="336.3">±0.5</text>
<text x="576.6" y="340.5">±0.8</text>
<text x="415.2" y="346.4">.</text>
<text x="530.3" y="346.5">.</text>
<text x="545.9" y="346.4">.</text>
<text x="556.2" y="344.7">1000 UP TO 2000</text>
<text x="576.6" y="344.7">±1.2</text>
<text x="415.2" y="351.5">.</text>
<text x="530" y="351.3">.</text>
<text x="545.9" y="351.4">.</text>
<text x="558.9" y="349">OVER 2000</text>
<text x="577.6" y="349">±2</text>
</g>
<g font-size="2.4">
<text x="7.7" y="382.7" transform="rotate(-90 7.7 382.7)">Uploading\2022-23\P23Y5\P23Y5B071086.dft</text>
<text x="7.7" y="409.8" transform="rotate(-90 7.7 409.8)">\\srv01043\ExDM</text>
</g>
<g font-size="2.1">
<text x="558.5" y="232.4">UNSPECIFIED TOL.(FAB)</text>
<text x="559.5" y="234.7">FOR ANGULAR IN mm.</text>
<text x="558.6" y="253.9">UNSPECIFIED TOL.(FAB)</text>
<text x="560.7" y="256.3">FOR LINEAR IN mm.</text>
<text x="558.7" y="292.3">UNSPECIFIED TOL.(M/C)</text>
<text x="559.6" y="294.7">FOR ANGULAR IN mm.</text>
<text x="558.7" y="313.7">UNSPECIFIED TOL.(M/C)</text>
<text x="560.6" y="316.1">FOR LINEAR IN mm.</text>
</g>
</svg>
